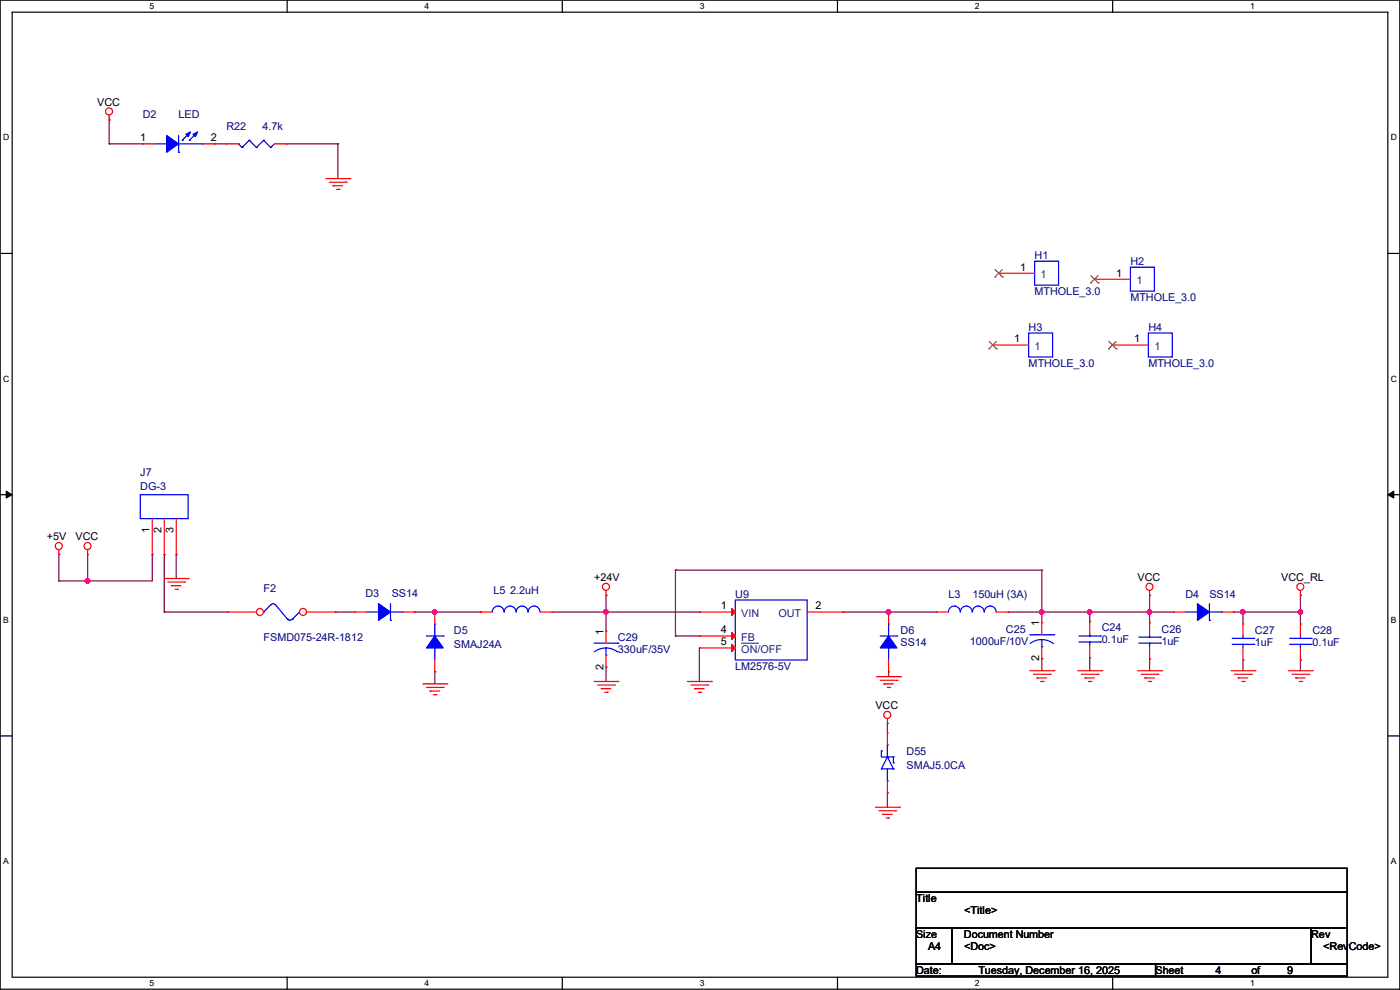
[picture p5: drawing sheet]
<svg xmlns="http://www.w3.org/2000/svg" width="297mm" height="210mm" viewBox="0 0 297 210" stroke-linecap="round" stroke-linejoin="round" font-family="sans-serif">
<path d="M0 0h297v209.8h-297zM2.6 2.6h291.8v204.7h-291.8z" fill="none" stroke="#000" stroke-width=".25"/>
<g fill="#fff">
<path d="M31.7 .3h1v2h-1z"/>
<path d="M31.7 207.6h1v1.9h-1z"/>
</g>
<path d="M60.9 0v2.6M60.9 207.3v2.5" fill="none" stroke="#000" stroke-width=".25"/>
<g fill="#fff">
<path d="M90.1 .3h1v2h-1z"/>
<path d="M90.1 207.6h1v1.9h-1z"/>
</g>
<path d="M119.3 0v2.6M119.3 207.3v2.5" fill="none" stroke="#000" stroke-width=".25"/>
<g fill="#fff">
<path d="M148.5 .3h.9v2h-.9z"/>
<path d="M148.5 207.6h.9v1.9h-.9z"/>
</g>
<path d="M177.7 0v2.6M177.7 207.3v2.5" fill="none" stroke="#000" stroke-width=".25"/>
<g fill="#fff">
<path d="M206.8 .3h1v2h-1z"/>
<path d="M206.8 207.6h1v1.9h-1z"/>
</g>
<path d="M236.1 0v2.6M236.1 207.3v2.5" fill="none" stroke="#000" stroke-width=".25"/>
<g fill="#fff">
<path d="M265.2 .3h1v2h-1z"/>
<path d="M265.2 207.6h1v1.9h-1z"/>
<path d="M.7 28.2h1.2v1.9h-1.2z"/>
<path d="M295.1 28.2h1.2v1.9h-1.2z"/>
<path d="M.7 79.3h1.2v2h-1.2z"/>
<path d="M295.1 79.3h1.2v2h-1.2z"/>
</g>
<path d="M0 53.8h2.6M294.4 53.8h2.6" fill="none" stroke="#000" stroke-width=".25"/>
<g fill="#fff">
<path d="M.7 130.5h1.2v2h-1.2z"/>
<path d="M295.1 130.5h1.1v2h-1.1z"/>
</g>
<path d="M0 104.9h2.6M294.4 104.9h2.6" fill="none" stroke="#000" stroke-width=".25"/>
<path d="M1.3 104.2l1.3 .7-1.3 .8zM294.4 104.9l1.3-.7v1.5z" fill="#000" stroke="#000" stroke-width=".21"/>
<g fill="#fff">
<path d="M.7 181.7h1.2v2h-1.2z"/>
<path d="M295.1 181.7h1.1v2h-1.1z"/>
</g>
<path d="M0 156.1h2.6M294.4 156.1h2.6M194.4 184.2h91.4v5.1h-91.4zM194.4 189.3h91.4v7.6h-91.4zM194.4 196.9h7.6v7.6h-7.6zM202 196.9h76.2v7.6h-76.2zM278.2 196.9h7.6v7.6h-7.6zM194.4 204.5h50.8v2.6h-50.8zM245.2 204.5h40.6v2.6h-40.6z" fill="none" stroke="#000" stroke-width=".25"/>
<g fill="none" stroke="#800040" stroke-width=".25">
<path d="M23.2 25.4h.1M23.2 30.5h.1M23.2 25.4v5.1M23.2 30.5h7.1M45.5 30.5h.1M45.5 30.5h2.5M60.7 30.5h.1M60.7 30.5h11M71.7 30.5h.1M71.7 30.5v7.4M12.5 117.6h.1M12.5 117.6v5.6"/>
<path d="M18.6 117.6h.1M18.6 117.6v5.6M32.3 117.6h.1M32.3 117.6v5.6h-19.8M34.8 117.6h.1M34.8 117.6v12.2M37.4 117.6h.1M37.4 117.6v5.1M12.5 123.2h.1M18.6 123.2h.1M34.8 129.8h.1M34.8 129.8h13.5"/>
<path d="M71.2 129.8h.1M71.2 129.8h4M87.9 129.8h.1M87.9 129.8h14M92.2 129.8h.1M92.2 129.8v.5M101.9 129.8h.1M117.1 129.8h31.3M128.6 129.8h.1M128.6 126.3h.1M128.6 126.3v7.6M143.3 134.9h.1"/>
<path d="M143.3 120.9h.1M143.3 134.9h5.1M143.3 120.9v14M143.3 120.9h77.7M148.4 137.5h.1M148.4 137.5v7.1M178.9 129.8h.1M178.9 129.8h19.8M188.5 129.8h.1M213.9 129.8h.1M213.9 129.8h35.1M221 139.7h.1"/>
<path d="M221 129.8h.1M221 120.9h.1M221 120.9v11.2M221 139.7v2.6M231.2 139.5h.1M231.2 129.8h.1M231.2 129.8v2.1M231.2 139.5v2.8M243.9 129.8h.1M243.9 139.7h.1M243.9 126.3h.1M243.9 126.3v5.8"/>
<path d="M243.9 139.7v2.6M261.7 129.8h.1M261.7 129.8h14.2M263.7 129.8h.1M263.7 140h.1M263.7 129.8v2.6M263.7 140v2.3M275.9 140h.1M275.9 129.8h.1M275.9 126.3h.1M275.9 126.3v6.1M275.9 140v2.3"/>
<path d="M92.2 142.5h.1M92.2 142.5v2.6M128.6 141.5h.1M128.6 141.5v3.1M188.3 153.5h.1M188.3 153.5v2M188.5 142.5h.1M188.5 142.5v1.1M188.3 168.2h.1M188.3 168.2v3"/>
</g>
<g fill="#f0f" stroke="#f0f" stroke-width=".25">
<circle cx="221" cy="129.8" r=".49"/>
<circle cx="188.5" cy="129.8" r=".49"/>
<circle cx="128.5" cy="129.8" r=".49"/>
<circle cx="243.9" cy="129.8" r=".49"/>
<circle cx="275.9" cy="129.8" r=".49"/>
<circle cx="92.2" cy="129.8" r=".49"/>
<circle cx="231.2" cy="129.8" r=".49"/>
<circle cx="263.7" cy="129.8" r=".49"/>
<circle cx="18.6" cy="123.2" r=".49"/>
</g>
<g fill="none" stroke="#f00" stroke-width=".25">
<path d="M23.2 25.4h.1M23.2 24.4v1M69.1 37.9h5.1M69.9 38.7h3.5M70.7 39.4h.1M70.7 39.4h2M73.4 38.7h.1M74.2 37.9h.1M71.4 40.2h.5M71.9 40.2h.1M12.5 117.6h.1M12.5 116.6v1"/>
<path d="M18.6 117.6h.1M18.6 116.6v1M34.8 122.7h5.1M35.6 123.5h3.6M36.4 124.2h.1M36.4 124.2h2M37.1 125h.5M37.6 125h.1M39.2 123.5h.1M39.9 122.7h.1M128.6 126.3h.1M128.6 125.3v1"/>
<path d="M243.9 126.3h.1M243.9 125.3v1M275.9 126.3h.1M275.9 125.3v1M89.7 145.1h5.1M90.5 145.8h3.5M91.2 146.6h.1M91.2 146.6h2.1M92 147.4h.5M92.5 147.4h.1M94 145.8h.1M94.8 145.1h.1"/>
<path d="M126 144.6h5.1M126.8 145.3h3.5M127.6 146.1h.1M127.6 146.1h2M128.3 146.9h.5M128.8 146.9h.1M130.3 145.3h.1M131.1 144.6h.1M145.8 144.6h5.1M146.6 145.3h3.6M147.4 146.1h.1M147.4 146.1h2"/>
<path d="M148.1 146.9h.5M148.6 146.9h.1M150.2 145.3h.1M150.9 144.6h.1M186 143.6h5.1M186.7 144.3h3.6M187.5 145.1h.1M187.5 145.1h2M188.3 153.5h.1M188.3 145.8h.5M188.3 152.4v1.1M188.8 145.8h.1"/>
<path d="M190.3 144.3h.1M191.1 143.6h.1M218.5 142.3h5.1M219.2 143h3.6M220 143.8h.1M220 143.8h2M220.8 144.6h.5M221.3 144.6h.1M222.8 143h.1M223.6 142.3h.1M228.6 142.3h5.1M229.4 143h3.6"/>
<path d="M230.2 143.8h.1M230.2 143.8h2M230.9 144.6h.5M231.4 144.6h.1M233 143h.1M233.7 142.3h.1M241.3 142.3h5.1M242.1 143h3.6M242.9 143.8h.1M242.9 143.8h2M243.6 144.6h.5M244.1 144.6h.1"/>
<path d="M245.7 143h.1M246.4 142.3h.1M261.2 142.3h5M261.9 143h3.6M262.7 143.8h.1M262.7 143.8h2M263.4 144.6h.5M263.9 144.6h.1M265.5 143h.1M266.2 142.3h.1M273.3 142.3h5.1M274.1 143h3.6"/>
<path d="M274.9 143.8h.1M274.9 143.8h2M275.6 144.6h.5M276.1 144.6h.1M277.7 143h.1M278.4 142.3h.1M185.7 171.2h5.1M186.5 172h3.5M187.2 172.8h.1M187.2 172.8h2.1M188 173.5h.5M188.5 173.5h.1"/>
<path d="M190 172h.1M190.8 171.2h.1"/>
<circle cx="23.1" cy="23.6" r=".74"/>
<circle cx="12.5" cy="115.8" r=".74"/>
<circle cx="18.6" cy="115.8" r=".74"/>
<circle cx="128.5" cy="124.5" r=".74"/>
<circle cx="243.9" cy="124.5" r=".74"/>
<circle cx="275.9" cy="124.5" r=".74"/>
<circle cx="188.2" cy="151.7" r=".74"/>
</g>
<path d="M55.9 129.8h.1M57.4 128.3l-1.5 1.5M57.5 128.3a.49 .49 0 0 1 .4-.2 .49 .49 0 0 1 .5 .2M58.5 128.3l2.5 3.1M61 131.4h.1M62 131.4a.74 .74 0 0 1-1 0M62 131.4h.1M63.5 129.8l-1.5 1.6" fill="none" stroke="#00f" stroke-width=".25"/>
<circle cx="64.3" cy="129.8" r=".74" fill="#fff" stroke="#f00" stroke-width=".25"/>
<path d="M65.1 129.8h6.1M71.2 129.8h.1" fill="none" stroke="#f00" stroke-width=".25"/>
<circle cx="55.1" cy="129.8" r=".74" fill="#fff" stroke="#f00" stroke-width=".25"/>
<g fill="none" stroke="#f00" stroke-width=".25">
<path d="M30.3 30.5h.1M30.3 30.5h2.5M43 30.5h2.5M45.5 30.5h.1M48 30.5h.1M48 30.5h2.6M58.2 30.5h2.5M60.7 30.5h.1M211.9 58h.1M211.9 58h7.6M232.2 59.2h.1M232.2 59.2h7.6"/>
<path d="M210.6 73.2h.1M210.6 73.2h7.6M236 73.2h.1M236 73.2h7.6M32.3 117.6h.1M32.3 110v7.6M34.8 117.6h.1M34.8 110v7.6M37.4 117.6h.1M37.4 110v7.6M48.3 129.8h.1M48.3 129.8h6.1"/>
<path d="M75.2 129.8h.1M75.2 129.8h2.6M85.4 129.8h2.5M87.9 129.8h.1M92.2 129.8h.1M92.2 129.8v2.6M92.2 140v2.5M101.9 129.8h.1M101.9 129.8h2.5M114.6 129.8h2.5M117.1 129.8h.1M128.6 133.9h.1"/>
<path d="M128.6 133.9v2.5M128.6 139v2.5M148.4 129.8h.1M148.4 134.9h.1M148.4 137.5h.1M148.4 129.8h7.6M148.4 134.9h7.6M148.4 137.5h7.6M171.2 129.8h7.7M178.9 129.8h.1M188.5 129.8h.1M188.5 129.8v2.6"/>
<path d="M188.5 140v2.5M198.7 129.8h.1M198.7 129.8h2.5M211.4 129.8h2.5M213.9 129.8h.1M221 132.1h.1M221 139.7h.1M221 132.1v2.6M221 137.2v2.5M231.2 131.9h.1M231.2 139.5h.1M231.2 131.9v2.5"/>
<path d="M231.2 136.9v2.6M243.9 132.1h.1M243.9 139.7h.1M243.9 132.1v2.6M243.9 137.2v2.5M249 129.8h.1M249 129.8h2.5M259.1 129.8h2.6M261.7 129.8h.1M263.7 132.4h.1M263.7 140h.1M263.7 132.4v2.5"/>
<path d="M263.7 137.5v2.5M275.9 132.4h.1M275.9 140h.1M275.9 132.4v2.5M275.9 137.5v2.5M92.2 142.5h.1M128.6 141.5h.1M188.3 155.5h.1M188.3 155.5v2.5M188.5 142.5h.1M188.3 168.2h.1M188.3 165.7v2.5"/>
</g>
<g fill="none" stroke="#00f" stroke-width=".25">
<path d="M32.8 30.5h2.5M35.3 30.5h.1M37.9 32.3h.1M37.9 28.7v3.6M37.9 30.5h5.1M38.7 29.8h.1M40.2 29.8h.1M40.2 28.2l-1.5 1.6M41.7 28.2l-1.5 1.6M43 30.5h.1M50.6 30.5h.1M50.6 30.5l.8 .8"/>
<path d="M51.4 31.3h.1M52.9 29.8h.1M52.9 29.8l1.5 1.5M52.9 29.8l-1.5 1.5M54.4 31.3h.1M55.9 29.8h.1M55.9 29.8l1.5 1.5M55.9 29.8l-1.5 1.5M57.4 31.3h.1M58.2 30.5l-.8 .8M219.5 55.4h5.1v5.1h-5.1zM239.8 56.7h5.1v5.1h-5.1z"/>
<path d="M218.2 70.7h5.1v5h-5.1zM243.6 70.7h5.1v5h-5.1zM29.8 104.9h10.1v5.1h-10.1zM77.8 129.8h2.5M80.3 129.8h.1M82.8 131.6h.1M82.8 128.1v3.5M82.8 129.8h2.6M85.4 129.8h.1M90.5 134.9h3.5M92.2 137.5h.1M92.2 132.4h.1"/>
<path d="M92.2 132.4v2.5M92.2 137.5v2.5M94 134.9h.1M106.9 129.8a1.25 1.25 0 0 0-1.2-1.2 1.25 1.25 0 0 0-1.3 1.2M109.5 129.8a1.25 1.25 0 0 0-1.3-1.2 1.25 1.25 0 0 0-1.2 1.2M112 129.8a1.25 1.25 0 0 0-1.2-1.2 1.25 1.25 0 0 0-1.3 1.2M114.6 129.8a1.25 1.25 0 0 0-1.3-1.2 1.25 1.25 0 0 0-1.2 1.2M126 136.4h5.1M128.6 139h.1M128.6 137.5l1.5 .3 .9 .5M128.6 137.5l-1.1 .1-1.4 .7M128.6 137.5v1.5"/>
<path d="M131.1 136.4h.1M156 127.3h15.2v12.7h-15.2zM186.7 134.9h3.6M188.5 137.5h.1M188.5 132.4h.1M188.5 132.4v2.5M188.5 137.5v2.5M190.3 134.9h.1M203.7 129.8a1.25 1.25 0 0 0-1.2-1.2 1.25 1.25 0 0 0-1.3 1.2M206.2 129.8a1.25 1.25 0 0 0-1.2-1.2 1.25 1.25 0 0 0-1.2 1.2M211.3 129.8a1.27 1.27 0 0 0-1.2-1.2 1.27 1.27 0 0 0-1.3 1.2 1.25 1.25 0 0 0-1.3-1.2 1.25 1.25 0 0 0-1.2 1.2M218.5 134.7h5.1"/>
<path d="M221 137.2h.1M221 135.7l1.6 .3 .9 .5M221 135.7l-1 .1-1.5 .7M221 135.7v1.5M223.6 134.7h.1M228.9 134.9h4.6M228.9 136.2h4.6M231.2 134.9h.1M231.2 136.2h.1M231.2 134.4v.5M231.2 136.2v.7M233.5 136.2h.1"/>
<path d="M233.5 134.9h.1M241.6 136.4h4.6M241.6 135.2h4.6M243.9 135.2h.1M243.9 136.4h.1M243.9 134.7v.5M243.9 136.4v.8M246.2 136.4h.1M246.2 135.2h.1M251.5 129.8h2.5M254 129.8h.1M256.6 131.6h.1"/>
<path d="M256.6 129.8h2.5M256.6 128.1v3.5M259.1 129.8h.1M261.4 136.7h4.6M261.4 135.4h4.6M263.7 135.4h.1M263.7 136.7h.1M263.7 134.9v.5M263.7 136.7v.8M266 136.7h.1M266 135.4h.1M273.6 136.7h4.6"/>
<path d="M273.6 135.4h4.6M275.9 135.4h.1M275.9 136.7h.1M275.9 134.9v.5M275.9 136.7v.8M278.2 136.7h.1M278.2 135.4h.1M187 159.3h.1M187 159.3v1.3h2.5M188.3 158h.1M188.3 158v2.6M187 163.1h.1"/>
<path d="M187 163.1h2.5M188.3 165.7h.1M188.3 160.6h.1M188.3 163.1v2.6M188.3 160.6l-1.3 2.5M188.3 160.6l1.2 2.5M189.5 161.8h.1M189.5 160.6h.1M189.5 163.1h.1M189.5 160.6v1.2"/>
</g>
<g fill="#00f" stroke="#00f" stroke-width=".25">
<path d="M80.3 128.1l2.5 1.7-2.5 1.8z" fill-rule="evenodd"/>
<path d="M92.2 134.9l1.8 2.6h-3.5z" fill-rule="evenodd"/>
<path d="M254 128.1l2.6 1.7-2.6 1.8z" fill-rule="evenodd"/>
<path d="M35.3 28.7l2.6 1.8-2.6 1.8z" fill-rule="evenodd"/>
<path d="M40.9 28.5l1.1-.5-.6 1z" fill-rule="evenodd"/>
<path d="M39.4 28.5l1-.5-.5 1z" fill-rule="evenodd"/>
<path d="M188.5 134.9l1.8 2.6h-3.6z" fill-rule="evenodd"/>
</g>
<g fill="none" stroke="#804000" stroke-width=".21">
<path d="M211.1 58.8h.1M211.1 57.2l1.6 1.6M212.6 57.2l-1.5 1.6M212.7 58.8h.1M231.4 58.5l1.6 1.5M233 58.5l-1.6 1.5M209.8 74h.1M209.8 72.4l1.6 1.6M211.4 72.4l-1.6 1.6M211.4 74h.1M231.4 60h.1M233 60h.1"/>
<path d="M235.2 74h.1M235.2 72.4l1.6 1.6M236.8 72.4l-1.6 1.6M236.8 74h.1"/>
</g>
<g fill="#f00" stroke="#f00" stroke-width=".25">
<path d="M155.2 129.1l.8 .7-.8 .8z"/>
<path d="M155.2 134.2l.8 .7-.8 .8z"/>
<path d="M155.2 136.7l.8 .8-.8 .7z"/>
</g>
<path d="M157.3 136.4h3.4M160.7 136.4h.1" fill="none" stroke="#004080" stroke-width=".21"/>
<g fill="#f0f" stroke="#f0f" stroke-width=".25">
<circle cx="221" cy="129.8" r=".49"/>
<circle cx="188.5" cy="129.8" r=".49"/>
<circle cx="128.5" cy="129.8" r=".49"/>
<circle cx="243.9" cy="129.8" r=".49"/>
<circle cx="275.9" cy="129.8" r=".49"/>
<circle cx="92.2" cy="129.8" r=".49"/>
<circle cx="231.2" cy="129.8" r=".49"/>
<circle cx="263.7" cy="129.8" r=".49"/>
<circle cx="18.6" cy="123.2" r=".49"/>
</g>
<g font-size="2.3">
<text x="20.6" y="22.4">VCC</text>
<text x="29.8" y="30">1</text>
<text x="44.7" y="30">2</text>
<text x="216.5" y="57.4">1</text>
<text x="236.8" y="58.7">1</text>
<text x="215.2" y="72.6">1</text>
<text x="240.6" y="72.6">1</text>
<text x="31.7" y="113.1" transform="rotate(-90 31.7 113.1)">1</text>
<text x="34.3" y="113.1" transform="rotate(-90 34.3 113.1)">2</text>
<text x="36.8" y="113.1" transform="rotate(-90 36.8 113.1)">3</text>
<text x="9.9" y="114.6">+5V</text>
<text x="16" y="114.6">VCC</text>
<text x="126" y="123.3">+24V</text>
<text x="241.3" y="123.3">VCC</text>
<text x="271.8" y="123.3">VCC_RL</text>
<text x="153" y="129.3">1</text>
<text x="173" y="129.3">2</text>
<text x="128" y="134.7" transform="rotate(-90 128 134.7)">1</text>
<text x="153" y="134.4">4</text>
<text x="153" y="136.9">5</text>
<text x="220.5" y="132.9" transform="rotate(-90 220.5 132.9)">1</text>
<text x="128" y="142" transform="rotate(-90 128 142)">2</text>
<text x="220.5" y="140.3" transform="rotate(-90 220.5 140.3)">2</text>
<text x="185.7" y="150.5">VCC</text>
<text x="194.4" y="191.3">Title</text>
<text x="204.5" y="193.9">&lt;Title&gt;</text>
<text x="194.4" y="199">Size</text>
<text x="196.9" y="201.5">A4</text>
<text x="204.5" y="199">Document Number</text>
<text x="204.5" y="201.5">&lt;Doc&gt;</text>
<text x="278.2" y="199">Rev</text>
<text x="280.7" y="201.5">&lt;RevCode&gt;</text>
<text x="194.4" y="206.6">Date:</text>
<text x="207.6" y="206.6">Tuesday, December 16, 2025</text>
<text x="245.2" y="206.6">Sheet</text>
<text x="257.9" y="206.6">4</text>
<text x="265.5" y="206.6">of</text>
<text x="273.1" y="206.6">9</text>
</g>
<g font-size="2.3" fill="#000080">
<text x="30.3" y="25">D2</text>
<text x="37.9" y="25">LED</text>
<text x="48" y="27.5">R22</text>
<text x="55.7" y="27.5">4.7k</text>
<text x="219.5" y="54.9">H1</text>
<text x="239.8" y="56.2">H2</text>
<text x="219.5" y="62.6">MTHOLE_3.0</text>
<text x="239.8" y="63.8">MTHOLE_3.0</text>
<text x="218.2" y="70.2">H3</text>
<text x="243.6" y="70.2">H4</text>
<text x="218.2" y="77.8">MTHOLE_3.0</text>
<text x="243.6" y="77.8">MTHOLE_3.0</text>
<text x="29.8" y="100.9">J7</text>
<text x="29.8" y="104">DG-3</text>
<text x="55.9" y="125.6">F2</text>
<text x="77.5" y="126.6">D3</text>
<text x="83.1" y="126.6">SS14</text>
<text x="104.7" y="126.1">L5 2.2uH</text>
<text x="156" y="126.8">U9</text>
<text x="201.2" y="126.8">L3</text>
<text x="206.3" y="126.8">150uH (3A)</text>
<text x="251.5" y="126.8">D4</text>
<text x="256.6" y="126.8">SS14</text>
<text x="55.9" y="136">FSMD075-24R-1812</text>
<text x="96.3" y="134.5">D5</text>
<text x="96.3" y="137.5">SMAJ24A</text>
<text x="131.1" y="136">C29</text>
<text x="191.1" y="134.5">D6</text>
<text x="191.1" y="137">SS14</text>
<text x="205.8" y="136.7">1000uF/10V</text>
<text x="213.4" y="134.2">C25</text>
<text x="233.7" y="133.9">C24</text>
<text x="233.7" y="136.5">0.1uF</text>
<text x="246.4" y="134.2">C26</text>
<text x="246.4" y="136.7">1uF</text>
<text x="266.2" y="134.5">C27</text>
<text x="266.2" y="137">1uF</text>
<text x="278.4" y="134.5">C28</text>
<text x="278.4" y="137">0.1uF</text>
<text x="131.1" y="138.5">330uF/35V</text>
<text x="156" y="142.1">LM2576-5V</text>
<text x="192.3" y="160.1">D55</text>
<text x="192.3" y="163.2">SMAJ5.0CA</text>
</g>
<g font-size="2.3" fill="#004080">
<text x="220.8" y="59">1</text>
<text x="241.1" y="60.3">1</text>
<text x="219.5" y="74.3">1</text>
<text x="244.9" y="74.3">1</text>
<text x="157.3" y="130.9">VIN</text>
<text x="165.1" y="130.9">OUT</text>
<text x="157.3" y="136">FB</text>
<text x="157.3" y="138.5">ON/OFF</text>
</g>
<g font-size="1.8">
<text x="31.7" y="1.9">5</text>
<text x="90.1" y="1.9">4</text>
<text x="148.5" y="1.9">3</text>
<text x="206.8" y="1.9">2</text>
<text x="265.2" y="1.9">1</text>
<text x=".7" y="29.8">D</text>
<text x="295.1" y="29.8">D</text>
<text x=".7" y="80.9">C</text>
<text x="295.1" y="80.9">C</text>
<text x=".7" y="132.1">B</text>
<text x="295.1" y="132.1">B</text>
<text x=".7" y="183.3">A</text>
<text x="295.1" y="183.3">A</text>
<text x="31.7" y="209.2">5</text>
<text x="90.1" y="209.2">4</text>
<text x="148.5" y="209.2">3</text>
<text x="206.8" y="209.2">2</text>
<text x="265.2" y="209.2">1</text>
</g>
</svg>
